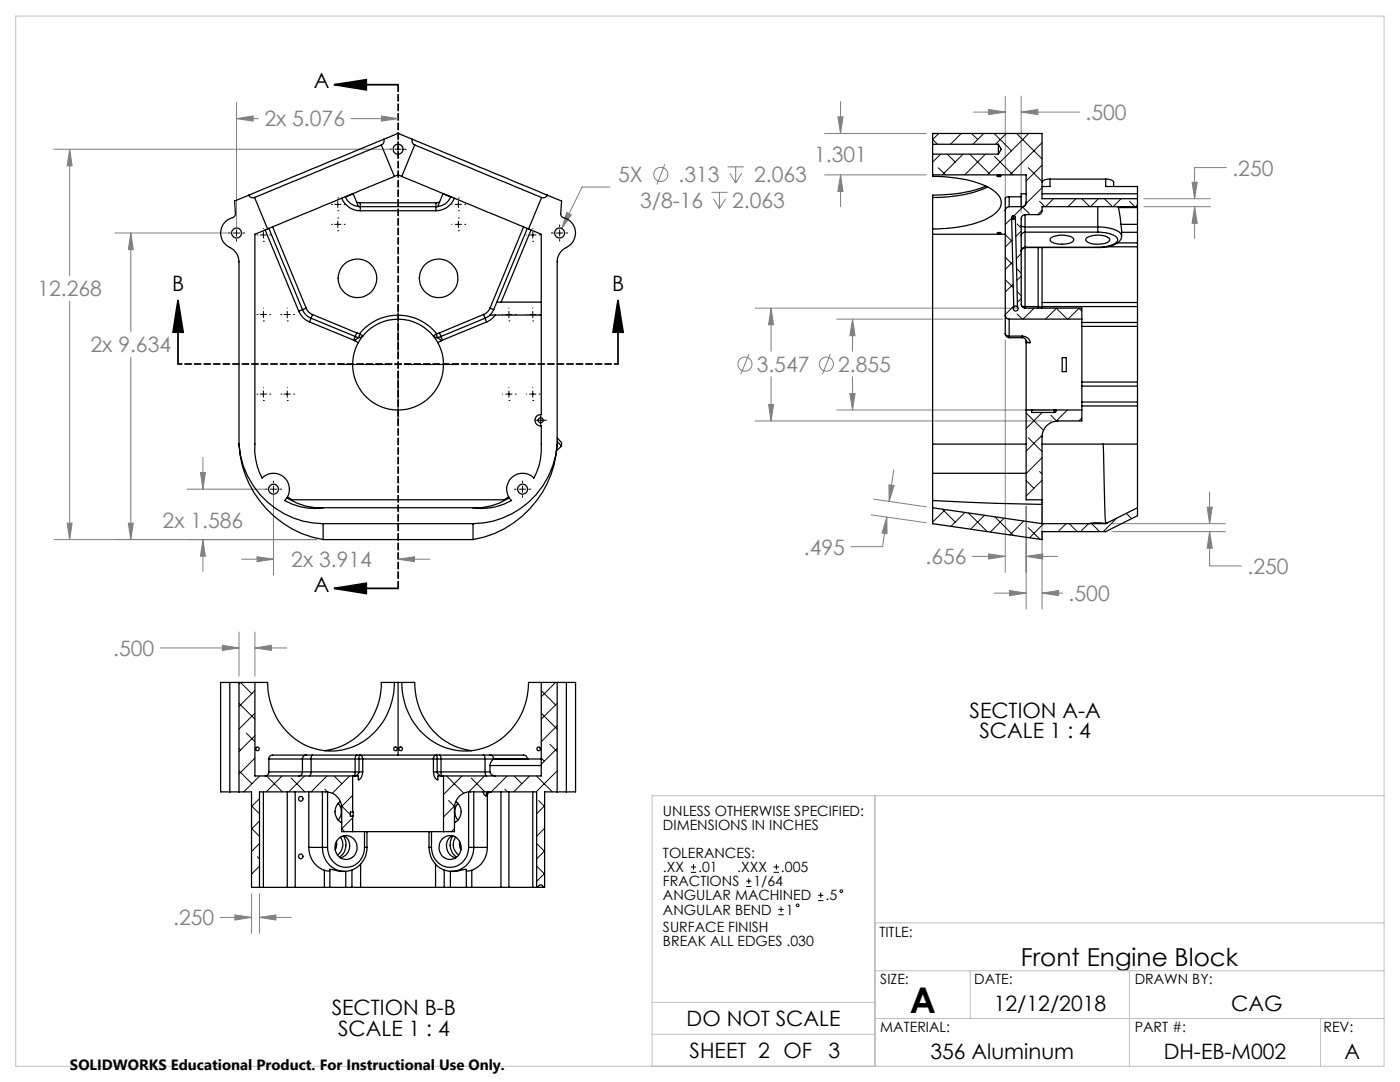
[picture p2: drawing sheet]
<svg xmlns="http://www.w3.org/2000/svg" width="279mm" height="216mm" viewBox="0 0 279 216" stroke-linecap="round" stroke-linejoin="round" font-family="sans-serif">
<g fill="none" stroke="#808080" stroke-width=".2">
<path d="M200.6 19.2v21.6M203.8 19.2v23.2M10.7 29.8h67.5M13.9 29.8v25.2M13.9 29.8l.5 3.3h-1zM47.2 23.7l3.3-.6v1.1zM47.2 20.5v24.7M47.2 23.7h4.4M70 23.7h9.4M76.1 23.1l3.3 .6-3.3 .5zM121.7 37.3h-5.5l-4.1 8.3M132.7 32.8l-1.6 4"/>
<path d="M142 38.4h3.2M142.4 39.7l1.2 1.9M143.6 38.4v3.2M144.8 39.7l-1.2 1.9M145.2 33.3h3.2M145.6 34.6l1.2 1.9M146.8 33.3v3.2M148 34.6l-1.2 1.9M164.6 34.9h20.3M164.6 26.6h20.3M167.2 23.3h1l-.5 3.3zM167.7 20.3v6.3"/>
<path d="M167.7 34.9v6.3M167.7 34.9l.5 3.3h-1zM194.3 22.4h6.3M197.3 21.8l3.3 .6-3.3 .5zM203.8 22.4l3.3-.6v1.1zM203.8 22.4h11.6M228.3 39.7h13.3M237.9 36.4h1l-.5 3.3zM244.8 33.4h-6.4v6.3M22.9 46.5h23M26.1 46.5v19.7M26.1 46.5l.5 3.3h-1z"/>
<path d="M113.1 42.4l.9 .5-1.9 2.7zM228.3 41.2h13.3M238.4 41.2l.5 3.4h-1zM238.4 41.2v6.4M13.9 60.1v47.6M26.1 71.3v36.4M149.5 70.6l-1.7 4.1M150.7 61.5h52.6M153.9 61.5l.5 3.3h-1zM153.9 61.5v8.6M153.9 75.2v8.8M165.7 70.6l-1.6 4.1"/>
<path d="M167 63.7h33.1M169.6 78.5h1l-.5 3.3zM170.1 63.7l.5 3.3h-1zM170.1 63.7v6.4M170.1 75.2v6.6M200.6 67.8v46.4M37.3 97.6h16M40 94.3h1l-.5 3.3zM40.5 91.3v6.3M54.6 98.9v15.9M150.7 84h59.2M153.4 80.7h1l-.5 3.3z"/>
<path d="M167 81.8h42.6M174.3 99.6l10.6 1.5M177.4 96.7l1 .2-1 3.1zM178.4 93.8l-1 6.2M241.4 98.1v6.4M10.7 107.7h52.5M13.4 104.4h1l-.5 3.3zM25.6 104.4h1l-.5 3.3zM40.5 107.7v6.3M40.5 107.7l.5 3.3h-1zM48.2 111.6h6.4M51.3 111.1l3.3 .5-3.3 .5z"/>
<path d="M79.4 111.6l3.3-.5v1zM79.4 111.6h6.4M173.8 102.7l11.1 1.6M177 103.2v3.3l-1-.1zM177 103.2l-.9 5.9h-6.3M194.1 111h6.5M197.3 110.5l3.3 .5-3.3 .5zM198.4 118.4h6.4M201.5 117.8l3.3 .6-3.3 .5zM204.8 101v20.5M204.8 111h6.3M204.8 111l3.3-.5v1z"/>
<path d="M208 101v20.5M208 118.4h4.1M208 118.4l3.3-.6v1.1zM221.9 106.1h22.7M221.9 104.5h22.7M240.9 101.2h1l-.5 3.3zM241.4 106.1l.5 3.3h-1zM241.4 106.1v6.8h6.4M32 129.3h15.7M44.4 128.8l3.3 .5-3.3 .5zM47.7 126.1v8.8M50.9 126.1v8.8"/>
<path d="M50.9 129.3h6.3M50.9 129.3l3.3-.5v1zM50.2 178.3v7.9M51.8 178.3v7.9M43.9 183.1h6.3M46.9 182.6l3.3 .5-3.3 .5zM51.8 183.1h6.3M51.8 183.1l3.3-.5v1z"/>
<circle cx="131.9" cy="34.8" r="1.4"/>
<circle cx="148.7" cy="72.7" r="1.41"/>
<circle cx="164.9" cy="72.7" r="1.42"/>
</g>
<g fill="none" stroke="#000" stroke-width=".2">
<path d="M67.4 39.5h.1M77.8 29.8h.4M78.8 29.8h1.3M79.4 28.2v.3M79.4 29.1v1.3M79.4 31v.4M80.7 29.8h.4M91.5 39.5h.1M45.6 46.5h.3M46.6 46.5h1.2M47.2 44.9v.3M47.2 45.9v1.2"/>
<path d="M47.2 47.8v.3M48.5 46.5h.3M51.3 46.9h.1M51.9 46.9h1.3M52.6 48.2h.1M52.6 45.6h.1M52.6 46.2v1.3M53.8 46.9h.1M66.1 44.8h.1M66.1 40.8h.1M66.8 44.8h1.3M66.8 40.8h1.3"/>
<path d="M67.4 43.5h.1M67.4 46h.1M67.4 42.1h.1M67.4 40.1v1.3M67.4 44.1v1.3M68.7 44.8h.1M68.7 40.8h.1M90.2 44.8h.1M90.2 40.8h.1M90.8 44.8h1.3M90.8 40.8h1.3M91.5 43.5h.1"/>
<path d="M91.5 46h.1M91.5 42.1h.1M91.5 40.1v1.3M91.5 44.1v1.3M92.7 44.8h.1M92.7 40.8h.1M105 46.9h.1M105.7 46.9h1.3M106.3 48.2h.1M106.3 45.6h.1M106.3 46.2v1.3M107.6 46.9h.1"/>
<path d="M110 46.5h.4M111.1 46.5h1.2M111.7 44.9v.3M111.7 45.9v1.2M111.7 47.8v.3M113 46.5h.3M51.3 78.6h.1M51.3 62.8h.1M51.9 78.6h1.3M51.9 62.8h1.3M52.6 79.9h.1M52.6 64h.1"/>
<path d="M52.6 61.5h.1M52.6 62.1v1.3M52.6 77.3v.1M52.6 78v1.3M53.8 78.6h.1M53.8 62.8h.1M56.1 62.8h.1M56.1 78.6h.1M56.7 78.6h1.3M56.7 62.8h1.3M57.3 64h.1M57.3 79.9h.1"/>
<path d="M57.3 61.5h.1M57.3 62.1v1.3M57.3 77.3v.1M57.3 78v1.3M58.6 62.8h.1M58.6 78.6h.1M67.6 72.7h10.6M78.8 72.7h1.3M79.4 60.9v10.6M79.4 72.1v1.3M79.4 74v10.6M80.7 72.7h10.6"/>
<path d="M100.3 78.6h.1M100.3 62.8h.1M100.9 78.6h1.3M100.9 62.8h1.3M101.6 79.9h.1M101.6 64h.1M101.6 61.5h.1M101.6 62.1v1.3M101.6 77.3v.1M101.6 78v1.3M102.8 78.6h.1M102.8 62.8h.1"/>
<path d="M105 78.6h.1M105 62.8h.1M105.7 78.6h1.3M105.7 62.8h1.3M106.3 79.9h.1M106.3 64h.1M106.3 61.5h.1M106.3 62.1v1.3M106.3 77.3v.1M106.3 78v1.3M107.6 78.6h.1M107.6 62.8h.1"/>
<path d="M53 97.6h.3M53.9 97.6h1.3M54.6 96v.3M54.6 97v1.2M54.6 98.9v.3M55.8 97.6h.4M102.7 97.6h.3M103.6 97.6h1.3M104.3 96v.3M104.3 97v1.2M104.3 98.9v.3M105.6 97.6h.3"/>
<path d="M106.8 83.9h2.2M107.9 82.7v2.3M137.9 174.1h1M137.9 173h1M138.4 172.4v1.1M148.9 176.9h1.1M148.9 175.8h1.1M149.4 175.3v1.1M154.4 174.1h1.1M154.4 173h1.1M154.9 172.4v1.1M163.3 179.7h1"/>
<path d="M163.3 178.6h1M163.8 178.1v1.1M155.3 182.5h1.1M155.3 181.5h1.1M155.9 180.9v1.1"/>
<circle cx="167.9" cy="177.8" r=".27"/>
<circle cx="159.2" cy="180.6" r=".27"/>
</g>
<path d="M66.7 16.9l6.4-1v2zM66.7 16.9h12.7M35.5 59.9l1 6.4h-2zM35.5 59.9v12.7M123.3 59.9l1.1 6.4h-2.1zM123.3 59.9v12.7M66.7 117.4l6.4-1v2zM66.7 117.4h12.7" fill="none" stroke="#000" stroke-width=".35"/>
<path d="M123.4 72.6h-87.8" fill="none" stroke="#000" stroke-width=".35" stroke-dasharray="1.3 .6" stroke-dashoffset=".5"/>
<path d="M79.5 16.9v100.5" fill="none" stroke="#000" stroke-width=".35" stroke-dasharray="1.3 .6" stroke-dashoffset="-.1"/>
<path d="M3.1 3.2h273.1v209.6h-273.1zM174.6 158.8v54M276.2 158.8h-146.1v54M174.6 193.7h101.6M174.6 184.2h101.6M193.6 193.7v9.5M225.4 193.7v19.1M130.1 200h44.5M130.1 206.4h44.5M174.6 203.2h101.6M263.5 203.2v9.6" fill="none" stroke="#c0c0c0" stroke-width=".2"/>
<path d="M123.3 59.9l1.1 6.4h-2.1zM35.5 59.9l1 6.4h-2zM66.7 16.9l6.4-1v2zM66.7 117.4l6.4-1v2z" fill="#000"/>
<g fill="#808080">
<path d="M47.2 23.7l3.3-.6v1.1zM76.1 23.1l3.3 .6-3.3 .5zM51.3 111.1l3.3 .5-3.3 .5zM79.4 111.6l3.3-.5v1z"/>
<path d="M40.5 107.7l.5 3.3h-1zM40 94.3h1l-.5 3.3zM25.6 104.4h1l-.5 3.3zM26.1 46.5l.5 3.3h-1zM13.9 29.8l.5 3.3h-1zM13.4 104.4h1l-.5 3.3zM113.1 42.4l-1 3.2 1.9-2.7zM46.9 182.6l3.3 .5-3.3 .5zM51.8 183.1l3.3-.5v1zM50.9 129.3l3.3-.5v1zM44.4 128.8l3.3 .5-3.3 .5zM153.4 80.7h1l-.5 3.3zM153.9 61.5l.5 3.3h-1zM170.1 63.7l.5 3.3h-1zM169.6 78.5h1l-.5 3.3zM201.5 117.8l3.3 .6-3.3 .5zM208 118.4l3.3-.6v1.1zM177 103.2v3.3l-1-.1zM177.4 96.7l1 .2-1 3.1zM241.4 106.1l.5 3.3h-1zM240.9 101.2h1l-.5 3.3zM167.7 34.9l.5 3.3h-1zM167.2 23.3h1l-.5 3.3zM197.3 21.8l3.3 .6-3.3 .5zM203.8 22.4l3.3-.6v1.1zM238.4 41.2l.5 3.4h-1zM237.9 36.4h1l-.5 3.3zM204.8 111l3.3-.5v1zM197.3 110.5l3.3 .5-3.3 .5z"/>
</g>
<g fill="none" stroke="#000" stroke-width=".25">
<path d="M49.7 38.9l-2.9 1.2 .2 2.5a.8 .8 0 0 1-.6 .8 3.2 3.2 0 0 0-2.4 3.1 3.2 3.2 0 0 0 2.2 3.1l1 1 .4 .8 .1 .8v36.4M49.7 38.9a.86 .86 0 0 0 1.1 .5M50.8 39.4l2.6 6.3M68.2 39.5a4 4 0 0 0 3.7 2.6M68.9 39.3a3.1 3.1 0 0 0 3 1.9M68.9 39.3l1.6-.6 1 2.5M76.1 28.9l-25.3 10.5M76.1 28.9l2.6 6.3M76.6 27.8a.84 .84 0 0 1-.5 1.1M76.6 27.8l-26.9 11.1M76.6 27.8l2.7-1.2 3 1.2M78.7 35.2l-25.3 10.5"/>
<path d="M78.7 35.2l.7-.3 .8 .3M80.2 35.2l25.3 10.5M82.3 27.8a.86 .86 0 0 0 .5 1.1M82.3 27.8l26.9 11.1M82.8 28.9l25.3 10.5M82.8 28.9l-2.6 6.3M90 39.3a3.1 3.1 0 0 1-3 1.9M90 39.3l-1.6-.6-1.1 2.5M90.7 39.5a4 4 0 0 1-3.7 2.6M108.1 39.4l-2.6 6.3M109.2 38.9a.9 .9 0 0 1-1.1 .5M109.2 38.9l2.9 1.2-.2 2.5a.82 .82 0 0 0 .6 .8 3.2 3.2 0 0 1 2.4 3 3.2 3.2 0 0 1-2.3 3.2l-.9 1-.4 .8-.1 .8v36.4"/>
<path d="M186.1 34.9h18.7v5.6a.78 .78 0 0 1-.8 .7M186.1 30.8v4.4a23.3 23.3 0 0 1 11.9 2.6 2.99 2.99 0 0 1 1.7 3.2 6.2 6.2 0 0 1-4 3.2 28.3 28.3 0 0 1-9.6 1.5M186.1 28.8v2M186.1 28.8v-2.2h21.9v13.1h19M186.1 39.4v49.2M186.1 30.8h13.1M186.1 28.8h13.1M196.8 37.1a28.7 28.7 0 0 1-10.7 1.8v.5M197.1 37.3a24.4 24.4 0 0 1-11 2.1M199.1 35h.4l.3 .1-.7 .1-.1-.1zM199.2 28.8v2M199.2 28.8l.6 1-.6 1"/>
<path d="M201.4 39.3l-.8 .2v2.6M201.4 39.3v1.9M201.4 39.3h2.4M204.8 38.7h-1v2.5M208 38.7h19M209.5 35.7a1.52 1.52 0 0 0-1.5 .6M209.5 35.7v1.5h-1.5M209.5 35.7h11.2M220.7 35.7a1.52 1.52 0 0 1 1.5 .6v.9M220.7 35.7v1.5h6.3v1.5M227 38.7v1M227 39.7v5.1"/>
<path d="M52.9 45.9l6.7 16.2M53.4 45.7l-2.5 1v41.9a12.7 12.7 0 0 0 1.4 6.8 3.2 3.2 0 0 1 4.5 0 3.2 3.2 0 0 1 0 4.5 11.8 11.8 0 0 0 7.7 1.4M53.7 45.6l6.7 16.2M54.4 45.3l6.7 16.2M71.2 40.4l.7 .1M71.9 41.2v.9M71.9 40.5v.7M71.9 42.1h15.1M71.9 41.2h15.1M71.9 40.5h15.1M87 41.2v.9M87 40.5v.7"/>
<path d="M87.7 40.4l-.7 .1M104.5 45.3l-6.7 16.2M105.2 45.6l-6.7 16.2M105.5 45.7l2.5 1v36a1.14 1.14 0 0 0-1.2 1.2 1.14 1.14 0 0 0 1.2 1.1v3.6a12.3 12.3 0 0 1-1.5 6.8 3.2 3.2 0 0 0-4.5 0 3.2 3.2 0 0 0 .1 4.5 11.8 11.8 0 0 1-7.7 1.4M106 45.9l-6 14.4M186.1 46.7h14.5M199 46.5l.6-.1 .2 .1-.5 .2zM200.6 42.1v20.8M201.4 41.2a.85 .85 0 0 0-.8 .9M201.4 41.2h2.6M201.9 43.4l.4 17.8M202.2 43v.7"/>
<path d="M202.6 43.4a.37 .37 0 0 1-.3 .3 .37 .37 0 0 1-.4-.3M202.6 43.4a.37 .37 0 0 0-.4-.4 .37 .37 0 0 0-.3 .4M202.6 43.4l.5 17.8M203.8 45l.1 .2 .7 .1M204 41.2h.1M204.6 49.4a.85 .85 0 0 0-.8 .8M204.6 42.8a.85 .85 0 0 0-.8 .8v17.1a.85 .85 0 0 0 .8 .8M204.6 45.3v1M204.6 46.3a.78 .78 0 0 0-.8 .8M204.6 49.4a.78 .78 0 0 0-.8 .7M204.6 49.4h.1M204.6 49.4h14.5"/>
<path d="M204.6 42.8v2.5M204.6 46.3v14.9M204.6 46.3h14.5M204.6 45.3h14.5M204.8 40.4a.83 .83 0 0 1-.8 .8M207.2 49.4v11.8M208 49.4v12.1l-.2-.2-.6-.1M209.7 47.6a4.4 4.4 0 0 1 4.5 0l.1 .1a1.33 1.33 0 0 1-1.6 1 3.7 3.7 0 0 1-3.1-.7zM216.8 47.5a4.4 4.4 0 0 1 4.6 .1l.1 .2a1.59 1.59 0 0 1-1.8 .9 3.3 3.3 0 0 1-3-.7zM219.1 46.3a5.4 5.4 0 0 1 3.8 1.1l.1 .2a1.53 1.53 0 0 1-1.5 1.4l-2.4 .4M219.1 45.3v1M219.1 45.3a6.9 6.9 0 0 1 4.4 1.2l.3 .6"/>
<path d="M219.1 41.2v4.1M219.1 49.4h.1M220.9 49.2h6.1M223 48.5h4M223.2 41.2v.2M223.2 41.4l.5 3.4M223.2 41.4h3.8M223.7 44.8l.1 2.3M223.7 44.8h3.3M223.8 47.1a2.54 2.54 0 0 1-2.5 2l-2.2 .3M223.8 46.4h3.2M227 41.2h-19v.9a.78 .78 0 0 1-.8 .7h-2.6"/>
<path d="M227 44.8v1.6M227 46.4v2.1M227 48.5v.7M227 49.2v11.2M59.6 62.1a4 4 0 0 0 2.2 2.1M60.4 61.8a3.1 3.1 0 0 0 1.7 1.7M60.4 61.8l-.8 .3M61.1 61.5l-.7 .3M61.1 61.5a2.12 2.12 0 0 0 1.3 1.3M61.8 64.2l8.8 3.7M62.1 63.5l-.3 .7M62.1 63.5l8.8 3.6"/>
<path d="M62.4 62.8l-.3 .7M62.4 62.8l8.8 3.6M70.6 67.9l.2 .1M70.8 68l.7 .4M70.9 67.1l.7 .2M70.9 67.1l-.3 .8M71.2 66.4l.6 .2M71.2 66.4l-.3 .7M71.5 68.4a9.1 9.1 0 0 0 7.9 13.4 9.1 9.1 0 0 0 8-13.4M71.6 67.3l-.8 .7M71.8 66.6l-.2 .7M71.8 66.6l.6 .5"/>
<path d="M71.8 66.6a9.9 9.9 0 0 1 15.3 0M72.4 67.1l-.4 .2h-.4M72.4 67.1a9.1 9.1 0 0 1 14.1 0M72.4 67.1l-.9 1.3M86.5 67.1l.3 .2h.4M86.5 67.1l.9 1.3M87.1 66.6l.1 .7M87.1 66.6l-.6 .5M87.2 67.3l.9 .7M87.7 66.4l-.6 .2M87.7 66.4l.3 .7M88 67.1l-.8 .2"/>
<path d="M88 67.1l.3 .8M88.1 68l-.7 .4M88.3 67.9l-.2 .1M96.5 62.8l.3 .7M96.5 62.8l-8.8 3.6M96.8 63.5l.3 .7M96.8 63.5l-8.8 3.6M97.1 64.2l-8.8 3.7M97.8 61.5a2.31 2.31 0 0 1-1.3 1.3M97.8 61.5l.7 .3M97.8 62.9h10.2M98.5 61.8a3.1 3.1 0 0 1-1.7 1.7"/>
<path d="M98.8 62.9a4.1 4.1 0 0 1-1.7 1.3M99.1 60.3h8.9M200.6 66.6a.85 .85 0 0 0 .8 .8M200.6 62.9a.78 .78 0 0 0 .8 .8M200.6 66.6a.71 .71 0 0 0 .8 .5M200.6 62.9v3.7M201.4 63.7v3.4M201.4 67.1v.3M201.4 67.4h2.6M201.4 67.1h2.6M201.4 63.7h14.5M202.3 61.2h.1a.44 .44 0 0 1 .7 0"/>
<path d="M202.3 61.2a.49 .49 0 0 0 .1 .7 .49 .49 0 0 0 .6 0 .49 .49 0 0 0 .1-.7M203.9 61l.7 .2M204 67.4a.75 .75 0 0 1 .8 .6M204 67.1a1.58 1.58 0 0 1 1.6 1.3M204 67.1v.3M204.6 61.2v.3M204.6 61.5h11.3v2.2M204.6 61.2h2.6M204.8 68.4v13.4M204.8 68a.73 .73 0 0 0 .8 .4M204.8 68.4h.8M204.8 68v.4"/>
<path d="M207.2 61.2v.3M208 61.2h19M208 60.4h19M212 71.4h.8v2.8h-.8zM215.9 63.7v18.1M215.9 64.3h11.1M215.9 77h11.1M215.9 65.1h11.1M215.9 76.2h11.1M227 61.2v3.1M227 77v3.2M227 64.3v.8"/>
<path d="M227 60.4v.8M227 76.2v.8M227 65.1v11.1M47.7 88.6a17 17 0 0 0 16.8 15.9M47.7 88.6a20.4 20.4 0 0 0 16.8 19.1M57.3 99.3a11.8 11.8 0 0 0 7.2 2M57.4 99.1l.9 .6h42.2l1-.6M101.6 99.3a11.8 11.8 0 0 1-7.2 2M111.2 88.6a17 17 0 0 1-16.8 15.9M111.2 88.6a20.4 20.4 0 0 1-16.8 19.1M111.2 88.1l.8 .9M111.2 87.3l.9 1-.1 .7"/>
<path d="M112 89l-.9 .9M186.1 99.9l12.7 .5 9.2 .2M186.1 99.9v1.3M186.1 88.6v5.8M186.1 88.6h18.7M204.8 94.4h-18.7v5.5M204.8 81.8v17.9h3.2M204.8 81.8h5.6M205.9 81.8h.1M205.9 81.8v.5h4.5M208 99.7v4.8M208 88.6h19"/>
<path d="M210.4 81.8h.5M210.4 81.8h.1M210.4 81.8v.5M210.4 82.3h.1M210.9 81.8l-.2 .4-.3 .1M210.9 81.8h5M215.9 81.8v2.2h-4.8a3.2 3.2 0 0 0-3.1 3.2v12.5M215.9 80.2h11.1M215.9 81h11.1M220.2 88.6l.5 15.8M227 88.6v12.6M227 80.2v.8"/>
<path d="M227 81v7.6M64.5 104.5h29.9M64.5 107.7h29.9M64.5 104.5v3.2M64.5 101.3h29.9M94.4 104.5v3.2M186.1 101.3l21.9 3.2h12.7l6.3-3.2v1.6l-6.3 3.2h-12.7v1.6l-21.9-3.2zM220.7 104.4l-2.2-.1-1.5 .2M221.1 104.3l-.4 .1M45.9 136.2h1.8M45.9 136.2h-1.9v21.8h1.9M45.9 136.2v21.8"/>
<path d="M47.7 136.2h5.7a13.3 13.3 0 0 0 12.2 13.7 13.1 13.1 0 0 0 13.1-12.8v-.9M47.7 136.2v21.8M50.9 136.2v18.6h19.5M79.4 136.2v14.5M80.2 136.2a13.2 13.2 0 0 0 12.2 13.7 13.1 13.1 0 0 0 13-12.8l.1-.9h5.7M108 136.2v18.6h-19.5M111.2 136.2h1.8M111.2 136.2v21.8M113 136.2h1.9v21.8h-1.9M113 136.2v21.8M45.9 158h1.8M47.7 158h2.5v19.1h1.6"/>
<path d="M52.6 158v19.1M53.7 154a.78 .78 0 0 1-.8 .8M53.7 151.4h6.7M53.7 154h6.7M53.7 151.4v2.6M57.3 158v19.1M58.9 158v19.1M60.4 154h1.7M60.4 154a.78 .78 0 0 1-.8 .8M60.4 151.4h1.7M60.4 151.4v2.6M61.1 150.7a.73 .73 0 0 0-.7 .7"/>
<path d="M61.1 150.7h1.3M61.1 150.7h-6.7a.73 .73 0 0 0-.7 .7M61.6 158v11.1M62.1 154l-.2 .7-.1 .1M62.1 151.4h8.8M62.1 154h8.8M62.1 151.4v2.6M62.4 150.7l-.2 .2-.1 .5M62.4 150.7h8.8M64.3 158v11.1M64.8 149.8a13.2 13.2 0 0 0 11.3-13.6h6.7a13.3 13.3 0 0 0 11.3 13.6M65.4 158v11.1"/>
<path d="M67.9 159.9a2.48 2.48 0 0 0 .3 4.2M70.4 154.8v7.2M70.9 154l-.1 .6-.2 .2M70.9 154h.7M70.9 151.4h.7M70.9 151.4v2.6M71.2 150.7l-.2 .1-.1 .6M71.2 150.7h.6M71.6 154l-.2 .5-.6 .3M71.6 154h.8M71.6 151.4h.8M71.6 151.4v2.6"/>
<path d="M71.8 150.7l-.2 .7M71.8 150.7a.68 .68 0 0 1 .6 .7M71.8 150.7h15.3M72.4 154a1.71 1.71 0 0 1-.9 1.6v-.8h-1.1M72.4 151.4h14.1M72.4 151.4v2.6M86.5 154a1.63 1.63 0 0 0 .9 1.6v-.8h1.1M86.5 154h.7M86.5 151.4h.7M86.5 151.4v2.6M87.1 150.7a.68 .68 0 0 0-.6 .7M87.1 150.7l.1 .7"/>
<path d="M87.1 150.7h.6M87.2 154l.1 .3 .8 .5M87.2 154h.8M87.2 151.4h.8M87.2 151.4v2.6M87.7 150.7l.2 .1 .1 .6M87.7 150.7h8.8M88 154l.1 .7 .2 .1M88 151.4h8.8M88 154h8.8M88 151.4v2.6M88.5 154.8v11.1"/>
<path d="M91 159.9a2.45 2.45 0 0 1-.3 4.2M93.5 158v11.1M94.5 158v11.1M96.4 158l.2 .5 .3 .3M96.5 150.7a.62 .62 0 0 1 .3 .7M96.5 150.7h1.3M96.8 154v.5l.3 .3M96.8 154h1M96.8 151.4h1.7M96.8 151.4v2.6M96.9 158.8h.4M97.3 158.8v10.3"/>
<path d="M97.7 158a.73 .73 0 0 0-.8 .8M97.8 154v.1a1.03 1.03 0 0 0 1 .7M97.8 150.7a.73 .73 0 0 1 .7 .7M97.8 150.7h6.7a.73 .73 0 0 1 .7 .7M97.8 152.8v1.2M97.8 152.8h10.2M98 158a.73 .73 0 0 0-.7 .8M98.5 151.5l-.6 .7-.1 .6M98.5 151.4h9.5M98.5 151.4v.1M98.6 151.4l-.1 .1M100 158v19.1"/>
<path d="M101.6 158v19.1M105.2 151.4h.1M106.3 158v19.1M111.2 158h1.8M111.2 158h-2.5v19.1h-1.6M51.8 177.1h.8M52.6 177.1h4.7M57.3 177.1h1.6M58.9 177.1h5.8M61.6 169.1a4.8 4.8 0 0 0 3.1 4.6M61.6 169.1h2.7M64.3 169.1h1.1"/>
<path d="M64.3 169.1a4.6 4.6 0 0 0 4.5 4.8M64.7 173.7l1.1 .1M64.7 177.1h1.1M64.7 173.7v3.4M65.4 169.1a3.7 3.7 0 0 0 3.7 4 3.7 3.7 0 0 0 3.6-4M65.8 177.1h3.2M67.2 167.9v.8l-.3 .9M67.5 160.3a2.48 2.48 0 0 1 0 3.3M67.6 167.4a2.27 2.27 0 0 1 2.9-.1 2.27 2.27 0 0 1 .5 2.9 2.2 2.2 0 0 1-2.7 1.1 2.2 2.2 0 0 1-1.4-2.6l.2-.7zM67.9 167a2.58 2.58 0 0 1-.6 3.6M68.2 164l-.2 .1M68.5 166.8a3.1 3.1 0 0 1-.7 4.2"/>
<path d="M68.7 166.8a2.46 2.46 0 0 1 1 2.4 2.46 2.46 0 0 1-1.8 2M69 177.1h1.2M69 173.8v3.3M70.2 177.1h1.8M70.2 173.6v3.5M70.4 165.9h-2.2v-4.7a3.2 3.2 0 0 0-3.2-3.2h-13.2v19.1M70.4 162h.1v.8h-.1M70.4 165.9h18.1M70.4 162.8v3.1M70.4 162h-.5v.8h.5M72 177.1h14.9M72 172.4v4.7"/>
<path d="M72.7 169.1h.5M72.7 165.9v3.2M73.2 169.1a4.7 4.7 0 0 1-6.3 4.5l-1.1-.1v3.6M73.2 165.9v3.2M85.6 169.1a4.5 4.5 0 0 0 2.6 4.3 4.5 4.5 0 0 0 5-.8l.9-1.4 .3-1 .1-1.1M85.6 169.1h.5M85.6 165.9v3.2M86.1 169.1a3.7 3.7 0 0 0 3.7 4 3.7 3.7 0 0 0 3.7-4M86.1 165.9v3.2M86.9 177.1h1.8M86.9 172.4v4.7M88.3 167.3a2.25 2.25 0 0 1 2.9-.1 2.25 2.25 0 0 1 .7 2.7 2.2 2.2 0 0 1-2.7 1.5 2.2 2.2 0 0 1-1.5-2.7l.2-.7z"/>
<path d="M88.5 165.9h2.2v-4.7a3.1 3.1 0 0 1 3.2-3.2h13.2v19.1M88.7 177.1h1.2M88.7 173.6v3.5M89.9 177.1h3.2M89.9 173.8v3.3M90.1 173.9l3-.4v3.6M90.2 166.8a2.47 2.47 0 0 0-1.1 2.4 2.47 2.47 0 0 0 1.8 2M90.4 166.8a3.1 3.1 0 0 0 .7 4.2M90.7 164l.2 .1M90.9 167a2.49 2.49 0 0 0 .6 3.6M91.4 160.3a2.48 2.48 0 0 0 0 3.3M91.7 167.9v.8l.3 .9"/>
<path d="M93.1 177.1h1.1M93.5 169.1h1M94.2 173.7l-1.1 .1M94.2 177.1h5.8M94.2 173.7v3.4M94.5 169.1h2.8M97.3 169.1a4.9 4.9 0 0 1-3.1 4.6M100 177.1h1.6M101.6 177.1h4.7M106.3 177.1h.8M107.4 177.1a.51 .51 0 0 1 .5-.5 .51 .51 0 0 1 .5 .5"/>
<circle cx="79.4" cy="29.8" r="1"/>
<circle cx="47.2" cy="46.5" r=".99"/>
<circle cx="71.3" cy="55.5" r="3.9"/>
<circle cx="87.5" cy="55.5" r="3.9"/>
<circle cx="111.7" cy="46.5" r="1"/>
<circle cx="54.6" cy="97.6" r=".99"/>
<circle cx="104.3" cy="97.6" r="1"/>
<circle cx="107.9" cy="83.9" r=".51"/>
<circle cx="51.4" cy="149.4" r=".36"/>
<circle cx="60" cy="159.4" r=".45"/>
<circle cx="78.9" cy="149.4" r=".36"/>
<circle cx="80" cy="149.4" r=".36"/>
<circle cx="107.5" cy="149.4" r=".35"/>
<circle cx="60" cy="170.9" r=".46"/>
</g>
<g fill="none" stroke="#000" stroke-width=".2">
<path d="M187.3 33.5l1.4 1.4M187.4 26.6l-1.3 1.2 1 1M187.7 30.8l-1.6 1.5M189.1 30.8l1.5 1.5M191.8 26.6l-2.1 2.2M192.2 30.8l-4.1 4.1M193.5 30.8l3.9 3.8M193.9 26.6l1.2 1.2M196.3 26.6l-2.1 2.2M196.7 30.8l-4.2 4.1M198.4 26.6l3.5 3.5M198.5 31.2l3.7 3.7"/>
<path d="M200.8 26.6l-2.1 2.2M203 26.7l5 5M205.2 33.5l2.8 2.7M205.3 26.6l-8.2 8.3M208 28.5l-6.5 6.4M208 32.9l-3.2 3.2M208 37.5l-3.2 3.1M210.3 39.7l-1.6 1.5M214.7 39.7l-1.6 1.5M215.9 39.7l1.6 1.5M219.2 39.7l-1.6 1.5M220.4 39.7l1.6 1.5"/>
<path d="M223.7 39.7l-1.6 1.5M200.6 51.3l1.5 1.5M200.6 46.8l1.3 1.2M200.7 55.9l1.5 1.5M201.9 43.5l-1.3 1.3M202 47.9l-1.4 1.4M202.1 52.3l-1.5 1.5M202.2 56.7l-1.6 1.6M202.9 53.6l.9 .9M203 58.2l.8 .8M203 44.7l.8 .8M203.8 46.1l-1.1 1.1"/>
<path d="M203.8 50.6l-1 1M203.8 55.1l-.8 .9M203.8 59.6l-.7 .7M204 41.2l1.6 1.6M204.2 41.2l-1.8 1.8M207.5 40.2l1 1M208 41.9l-.9 .9M225.4 40.2l1.1 1M227 40.9l-.4 .3M202.3 61.1l-1.7 1.7M203 62.7l1 1M206.3 61.5h.1"/>
<path d="M206.4 61.5l-2.2 2.2M210.8 61.5l2.2 2.2M210.9 61.5l-2.2 2.2M215.3 61.5l.6 .6M215.4 61.5l-2.3 2.2M204.8 95.9l1.5 1.5M204.8 82.4l3.4 3.5M205.2 87.3l2.8 2.8M207.5 94.1l.5 .5M208 91.3l-3.2 3.2M208 95.8l-3.2 3.2M208 82.3l-3.2 3.2"/>
<path d="M208 86.8l-3.2 3.2M209.7 82.9l1.2 1.1M213 81.8l-2.2 2.2M215.9 83.4l-.6 .6M188.1 101.6l2.5 2.6M188.6 101.7l-2.5 2.5M192.5 102.3l-2.7 2.7M193.3 102.4l3.7 3.7M196.5 102.8l-2.8 2.8M198.5 103.1l3.8 3.8M200.4 103.4l-2.8 2.8M204.3 104l-2.8 2.8"/>
<path d="M205.2 105.3l2.3 2.3M208.3 104.5l-2.8 2.8M212.8 104.5l-1.6 1.6M213.4 104.5l1.6 1.6M217.2 104.5l-1.5 1.6M217.9 104.5l1.6 1.6M222.8 103.4l-2.6 2.7M224.8 102.4l1 1.1M47.7 136.5l.3-.3 2.3 2.2M50.9 137.8l-3.2 3.2M108 137.8l2.9 2.9M110.9 136.2l-2.9 2.8"/>
<path d="M47.7 153.8l2.6 2.6M47.7 149.3l.3 .3M47.7 140.3l3.2 3.2M49.1 146.3l1.8 1.7M50.9 142.3l-3.2 3.2M50.9 146.8l-3.2 3.2M50.9 151.3l-3.2 3.1M51.8 159.3l-1.6 1.6M51.8 154.8l-3.2 3.2M53.2 154.8l3.2 3.2M56.3 154.8l-3.2 3.2M58.1 155.3l2.8 2.7"/>
<path d="M60.8 154.8l-3.2 3.2M64.8 157.5l.6 .5M65.3 154.8l-3.2 3.2M66.7 154.8l1.5 1.6M69.8 154.8l-3.5 3.5M70.4 158.7l-2.2 2.2M89.1 154.8l3.5 3.5M89.5 159.7l1.2 1.2M92.2 154.8l-3.7 3.7M94.1 155.3l2.7 2.7M96.7 154.8l-3.2 3.3M100.8 157.5l.5 .5"/>
<path d="M101.2 154.8l-3.2 3.2M102.6 154.8l1.5 1.6M105.7 154.8l-3.2 3.2M107.1 154.8l3.1 3.2M107.5 159.7l1.2 1.2M108 151.3l.6 .6M108 142.3l3.2 3.2M109.7 148.5l1.5 1.5M111.2 140.3l-3.2 3.2M111.2 144.8l-3.2 3.2M111.2 149.3l-3.2 3.2M111.2 153.8l-4.2 4.2"/>
<path d="M50.2 174.3h.1M50.2 165.3l1.6 1.6M50.2 160.8l1.6 1.6M51.4 171l.4 .4M51.8 163.8l-1.6 1.6M51.8 168.3l-1.6 1.6M51.8 172.8l-1.6 1.6M68.1 160.8l1.8 1.8M68.2 165.3l.6 .6M70.2 162.8l.2 .2M70.4 163.2l-2.2 2.2M90.7 165.3l-.6 .6"/>
<path d="M90.8 160.8l-2.3 2.2M107.1 172.8l1.6 1.6M107.1 168.3l1.5 1.5M108.7 160.8l-1.6 1.6M108.7 165.3l-1.6 1.6M108.7 169.8l-1.6 1.6M108.7 174.3l-1.6 1.6"/>
</g>
<text font-size="7.1" x="181.6" y="202">A</text>
<text font-size="4.9" x="203.7" y="192.8">Front Engine Block</text>
<g font-size="4.2">
<text x="62.7" y="17.6">A</text>
<text x="34.3" y="58.1">B</text>
<text x="122.1" y="58.1">B</text>
<text x="62.7" y="118.1">A</text>
<text x="193.5" y="143.2">SECTION A-A</text>
<text x="195.5" y="147.3">SCALE 1 : 4</text>
<text x="66.2" y="202.6">SECTION B-B</text>
<text x="198.3" y="201.7">12/12/2018</text>
<text x="245.7" y="201.7">CAG</text>
<text x="67.5" y="206.8">SCALE 1 : 4</text>
<text x="137" y="204.7">DO NOT SCALE</text>
<text x="137.6" y="211.1">SHEET 2 OF</text>
<text x="165.4" y="211.1">3</text>
<text x="185.7" y="211.2">356 Aluminum</text>
<text x="232.2" y="211.2">DH-EB-M002</text>
<text x="268.3" y="211.2">A</text>
</g>
<g font-size="4.2" fill="#808080">
<text x="216.6" y="23.9">.500</text>
<text x="52.8" y="25.2">2x 5.076</text>
<text x="162.5" y="32.4">1.301</text>
<text x="246" y="35">.250</text>
<text x="123.3" y="36.3">5X</text>
<text x="127.7" y="41.4">3/8-16</text>
<text x="135.4" y="36.3">.313</text>
<text x="146.1" y="41.4">2.063</text>
<text x="150.5" y="36.3">2.063</text>
<text x="7.5" y="59.1">12.268</text>
<text x="18.1" y="70.3">2x 9.634</text>
<text x="151" y="74.2">3.547</text>
<text x="167.3" y="74.2">2.855</text>
<text x="32.5" y="105.3">2x 1.586</text>
<text x="58.1" y="113.2">2x 3.914</text>
<text x="160.4" y="110.7">.495</text>
<text x="184.7" y="112.6">.656</text>
<text x="213.3" y="119.9">.500</text>
<text x="249" y="114.5">.250</text>
<text x="22.6" y="130.9">.500</text>
<text x="34.6" y="184.7">.250</text>
</g>
<text font-size="3" x="14" y="213.5">SOLIDWORKS Educational Product. For Instructional Use Only.</text>
<g font-size="2.8">
<text x="132.3" y="162.7">UNLESS OTHERWISE SPECIFIED:</text>
<text x="132.3" y="165.6">DIMENSIONS IN INCHES</text>
<text x="132.3" y="171.2">TOLERANCES:</text>
<text x="132.3" y="176.9">FRACTIONS</text>
<text x="132.3" y="179.7">ANGULAR MACHINED</text>
<text x="132.3" y="174">.XX</text>
<text x="139.3" y="174">.01</text>
<text x="147.1" y="174">.XXX</text>
<text x="150.4" y="176.9">1/64</text>
<text x="155.9" y="174">.005</text>
<text x="164.7" y="179.7">.5</text>
<text x="132.3" y="182.5">ANGULAR BEND</text>
<text x="132.3" y="186">SURFACE FINISH</text>
<text x="156.8" y="182.5">1</text>
<text x="132.3" y="188.8">BREAK ALL EDGES .030</text>
<text x="175.5" y="186.9">TITLE:</text>
<text x="175.7" y="196.4">SIZE:</text>
<text x="194.4" y="196.4">DATE:</text>
<text x="226.5" y="196.4">DRAWN BY:</text>
<text x="175.7" y="206">MATERIAL:</text>
<text x="226.5" y="206">PART #:</text>
<text x="264.1" y="206">REV:</text>
</g>
</svg>
